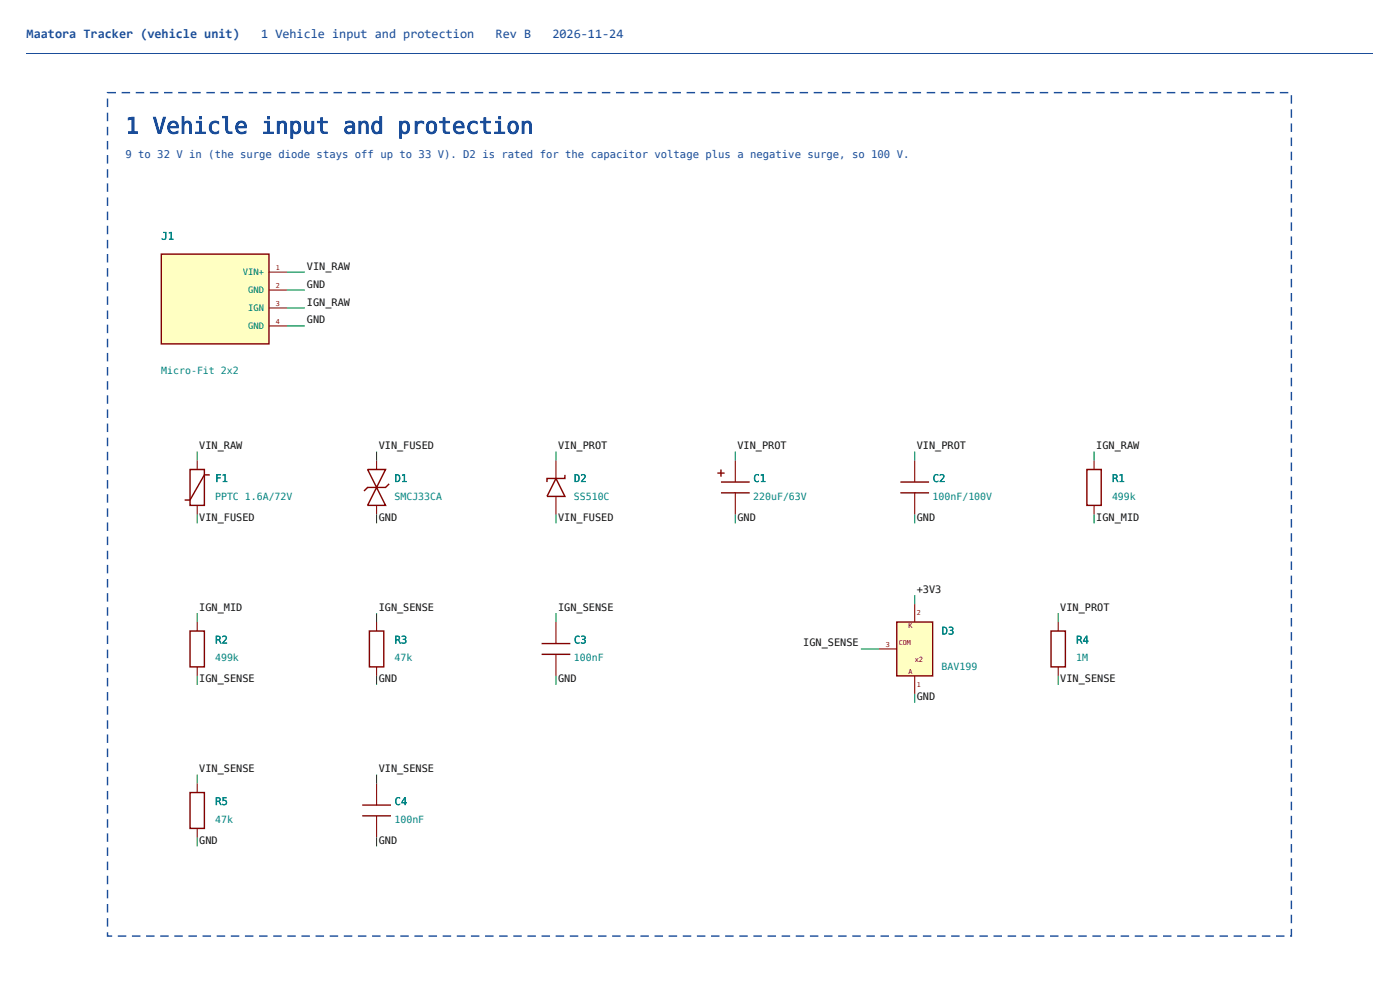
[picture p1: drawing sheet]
<svg xmlns="http://www.w3.org/2000/svg" width="420mm" height="297mm" viewBox="0 0 420 297" stroke-linecap="round" stroke-linejoin="round" font-family="sans-serif">
<path d="M7.9 16h404.1" fill="none" stroke="#1a4d99" stroke-width=".3"/>
<path d="M23.8 19.3h372.3v269.9h-372.3z" fill="#fff"/>
<path d="M36.5 27.6h2.6v.4h-2.6zM40.7 27.6h2.6v.4h-2.6zM45 27.6h2.5v.4h-2.5zM49.2 27.6h2.6v.4h-2.6zM53.5 27.6h2.5v.4h-2.5zM57.7 27.6h2.5v.4h-2.5zM61.9 27.6h2.6v.4h-2.6zM66.2 27.6h2.5v.4h-2.5zM70.4 27.6h2.6v.4h-2.6zM74.7 27.6h2.5v.4h-2.5zM78.9 27.6h2.5v.4h-2.5zM83.1 27.6h2.6v.4h-2.6zM87.4 27.6h2.5v.4h-2.5zM91.6 27.6h2.6v.4h-2.6zM95.9 27.6h2.5v.4h-2.5zM100.1 27.6h2.5v.4h-2.5zM104.3 27.6h2.6v.4h-2.6zM108.6 27.6h2.5v.4h-2.5zM112.8 27.6h2.6v.4h-2.6zM117.1 27.6h2.5v.4h-2.5zM121.3 27.6h2.5v.4h-2.5zM125.5 27.6h2.6v.4h-2.6zM129.8 27.6h2.5v.4h-2.5zM134 27.6h2.6v.4h-2.6zM138.3 27.6h2.5v.4h-2.5zM142.5 27.6h2.5v.4h-2.5zM146.7 27.6h2.6v.4h-2.6zM151 27.6h2.5v.4h-2.5zM155.2 27.6h2.6v.4h-2.6zM159.4 27.6h2.6v.4h-2.6zM163.7 27.6h2.5v.4h-2.5zM167.9 27.6h2.6v.4h-2.6zM172.2 27.6h2.5v.4h-2.5zM176.4 27.6h2.5v.4h-2.5zM180.6 27.6h2.6v.4h-2.6zM184.9 27.6h2.5v.4h-2.5zM189.1 27.6h2.6v.4h-2.6zM193.4 27.6h2.5v.4h-2.5zM197.6 27.6h2.5v.4h-2.5zM201.8 27.6h2.6v.4h-2.6zM206.1 27.6h2.5v.4h-2.5zM210.3 27.6h2.6v.4h-2.6zM214.6 27.6h2.5v.4h-2.5zM218.8 27.6h2.5v.4h-2.5zM223 27.6h2.6v.4h-2.6zM227.3 27.6h2.5v.4h-2.5zM231.5 27.6h2.6v.4h-2.6zM235.8 27.6h2.5v.4h-2.5zM240 27.6h2.5v.4h-2.5zM244.2 27.6h2.6v.4h-2.6zM248.5 27.6h2.5v.4h-2.5zM252.7 27.6h2.6v.4h-2.6zM257 27.6h2.5v.4h-2.5zM261.2 27.6h2.5v.4h-2.5zM265.4 27.6h2.6v.4h-2.6zM269.7 27.6h2.5v.4h-2.5zM273.9 27.6h2.6v.4h-2.6zM278.1 27.6h2.6v.4h-2.6zM282.4 27.6h2.5v.4h-2.5zM286.6 27.6h2.6v.4h-2.6zM290.9 27.6h2.5v.4h-2.5zM295.1 27.6h2.5v.4h-2.5zM299.3 27.6h2.6v.4h-2.6zM303.6 27.6h2.5v.4h-2.5zM307.8 27.6h2.6v.4h-2.6zM312.1 27.6h2.5v.4h-2.5zM316.3 27.6h2.5v.4h-2.5zM320.5 27.6h2.6v.4h-2.6zM324.8 27.6h2.5v.4h-2.5zM329 27.6h2.6v.4h-2.6zM333.3 27.6h2.5v.4h-2.5zM337.5 27.6h2.5v.4h-2.5zM341.7 27.6h2.6v.4h-2.6zM346 27.6h2.5v.4h-2.5zM350.2 27.6h2.6v.4h-2.6zM354.5 27.6h2.5v.4h-2.5zM358.7 27.6h2.5v.4h-2.5zM362.9 27.6h2.6v.4h-2.6zM367.2 27.6h2.5v.4h-2.5zM371.4 27.6h2.6v.4h-2.6zM375.6 27.6h2.6v.4h-2.6zM379.9 27.6h2.5v.4h-2.5zM384.1 27.6h2.6v.4h-2.6zM387.4 28.6h.4v2.5h-.4zM387.4 32.8h.4v2.5h-.4zM387.4 37h.4v2.6h-.4zM387.4 41.3h.4v2.5h-.4zM387.4 45.5h.4v2.6h-.4zM387.4 49.8h.4v2.5h-.4zM387.4 54h.4v2.5h-.4zM387.4 58.2h.4v2.6h-.4zM387.4 62.5h.4v2.5h-.4zM387.4 66.7h.4v2.6h-.4zM387.4 70.9h.4v2.6h-.4zM387.4 75.2h.4v2.5h-.4zM387.4 79.4h.4v2.6h-.4zM387.4 83.7h.4v2.5h-.4zM387.4 87.9h.4v2.5h-.4zM387.4 92.1h.4v2.6h-.4zM387.4 96.4h.4v2.5h-.4zM387.4 100.6h.4v2.6h-.4zM387.4 104.9h.4v2.5h-.4zM387.4 109.1h.4v2.5h-.4zM387.4 113.3h.4v2.6h-.4zM387.4 117.6h.4v2.5h-.4zM387.4 121.8h.4v2.6h-.4zM387.4 126.1h.4v2.5h-.4zM387.4 130.3h.4v2.5h-.4zM387.4 134.5h.4v2.6h-.4zM387.4 138.8h.4v2.5h-.4zM387.4 143h.4v2.6h-.4zM387.4 147.3h.4v2.5h-.4zM387.4 151.5h.4v2.5h-.4zM387.4 155.7h.4v2.6h-.4zM387.4 160h.4v2.5h-.4zM387.4 164.2h.4v2.6h-.4zM387.4 168.5h.4v2.5h-.4zM387.4 172.7h.4v2.5h-.4zM387.4 176.9h.4v2.6h-.4zM387.4 181.2h.4v2.5h-.4zM387.4 185.4h.4v2.6h-.4zM387.4 189.6h.4v2.6h-.4zM387.4 193.9h.4v2.5h-.4zM387.4 198.1h.4v2.6h-.4zM387.4 202.4h.4v2.5h-.4zM387.4 206.6h.4v2.5h-.4zM387.4 210.8h.4v2.6h-.4zM387.4 215.1h.4v2.5h-.4zM387.4 219.3h.4v2.6h-.4zM387.4 223.6h.4v2.5h-.4zM387.4 227.8h.4v2.5h-.4zM387.4 232h.4v2.6h-.4zM387.4 236.3h.4v2.5h-.4zM387.4 240.5h.4v2.6h-.4zM387.4 244.8h.4v2.5h-.4zM387.4 249h.4v2.5h-.4zM387.4 253.2h.4v2.6h-.4zM387.4 257.5h.4v2.5h-.4zM387.4 261.7h.4v2.6h-.4zM387.4 266h.4v2.5h-.4zM387.4 270.2h.4v2.5h-.4zM387.4 274.4h.4v2.6h-.4zM387.4 278.7h.4v2.3h-.6v-.4h.4v.2h-.2zM383 280.6h2.5v.4h-2.5zM378.7 280.6h2.6v.4h-2.6zM374.5 280.6h2.5v.4h-2.5zM370.3 280.6h2.5v.4h-2.5zM366 280.6h2.6v.4h-2.6zM361.8 280.6h2.5v.4h-2.5zM357.5 280.6h2.6v.4h-2.6zM353.3 280.6h2.6v.4h-2.6zM349.1 280.6h2.5v.4h-2.5zM344.8 280.6h2.6v.4h-2.6zM340.6 280.6h2.5v.4h-2.5zM336.4 280.6h2.5v.4h-2.5zM332.1 280.6h2.6v.4h-2.6zM327.9 280.6h2.5v.4h-2.5zM323.6 280.6h2.6v.4h-2.6zM319.4 280.6h2.5v.4h-2.5zM315.2 280.6h2.5v.4h-2.5zM310.9 280.6h2.6v.4h-2.6zM306.7 280.6h2.5v.4h-2.5zM302.4 280.6h2.6v.4h-2.6zM298.2 280.6h2.5v.4h-2.5zM294 280.6h2.5v.4h-2.5zM289.7 280.6h2.6v.4h-2.6zM285.5 280.6h2.5v.4h-2.5zM281.2 280.6h2.6v.4h-2.6zM277 280.6h2.5v.4h-2.5zM272.8 280.6h2.5v.4h-2.5zM268.5 280.6h2.6v.4h-2.6zM264.3 280.6h2.5v.4h-2.5zM260 280.6h2.6v.4h-2.6zM255.8 280.6h2.5v.4h-2.5zM251.6 280.6h2.5v.4h-2.5zM247.3 280.6h2.6v.4h-2.6zM243.1 280.6h2.5v.4h-2.5zM238.8 280.6h2.6v.4h-2.6zM234.6 280.6h2.6v.4h-2.6zM230.4 280.6h2.5v.4h-2.5zM226.1 280.6h2.6v.4h-2.6zM221.9 280.6h2.5v.4h-2.5zM217.7 280.6h2.5v.4h-2.5zM213.4 280.6h2.6v.4h-2.6zM209.2 280.6h2.5v.4h-2.5zM204.9 280.6h2.6v.4h-2.6zM200.7 280.6h2.5v.4h-2.5zM196.5 280.6h2.5v.4h-2.5zM192.2 280.6h2.6v.4h-2.6zM188 280.6h2.5v.4h-2.5zM183.7 280.6h2.6v.4h-2.6zM179.5 280.6h2.5v.4h-2.5zM175.3 280.6h2.5v.4h-2.5zM171 280.6h2.6v.4h-2.6zM166.8 280.6h2.5v.4h-2.5zM162.5 280.6h2.6v.4h-2.6zM158.3 280.6h2.5v.4h-2.5zM154.1 280.6h2.5v.4h-2.5zM149.8 280.6h2.6v.4h-2.6zM145.6 280.6h2.5v.4h-2.5zM141.3 280.6h2.6v.4h-2.6zM137.1 280.6h2.5v.4h-2.5zM132.9 280.6h2.5v.4h-2.5zM128.6 280.6h2.6v.4h-2.6zM124.4 280.6h2.5v.4h-2.5zM120.1 280.6h2.6v.4h-2.6zM115.9 280.6h2.6v.4h-2.6zM111.7 280.6h2.5v.4h-2.5zM107.4 280.6h2.6v.4h-2.6zM103.2 280.6h2.5v.4h-2.5zM99 280.6h2.5v.4h-2.5zM94.7 280.6h2.6v.4h-2.6zM90.5 280.6h2.5v.4h-2.5zM86.2 280.6h2.6v.4h-2.6zM82 280.6h2.5v.4h-2.5zM77.8 280.6h2.5v.4h-2.5zM73.5 280.6h2.6v.4h-2.6zM69.3 280.6h2.5v.4h-2.5zM65 280.6h2.6v.4h-2.6zM60.8 280.6h2.5v.4h-2.5zM56.6 280.6h2.5v.4h-2.5zM52.3 280.6h2.6v.4h-2.6zM48.1 280.6h2.5v.4h-2.5zM43.8 280.6h2.6v.4h-2.6zM39.6 280.6h2.5v.4h-2.5zM35.4 280.6h2.5v.4h-2.5zM32.1 279.7h.4v1.1h-.2v-.2h1.4v.4h-1.6zM32.1 275.5h.4v2.5h-.4zM32.1 271.2h.4v2.6h-.4zM32.1 267h.4v2.5h-.4zM32.1 262.7h.4v2.6h-.4zM32.1 258.5h.4v2.5h-.4zM32.1 254.3h.4v2.5h-.4zM32.1 250h.4v2.6h-.4zM32.1 245.8h.4v2.5h-.4zM32.1 241.5h.4v2.6h-.4zM32.1 237.3h.4v2.5h-.4zM32.1 233.1h.4v2.5h-.4zM32.1 228.8h.4v2.6h-.4zM32.1 224.6h.4v2.5h-.4zM32.1 220.3h.4v2.6h-.4zM32.1 216.1h.4v2.5h-.4zM32.1 211.9h.4v2.5h-.4zM32.1 207.6h.4v2.6h-.4zM32.1 203.4h.4v2.5h-.4zM32.1 199.1h.4v2.6h-.4zM32.1 194.9h.4v2.5h-.4zM32.1 190.7h.4v2.5h-.4zM32.1 186.4h.4v2.6h-.4zM32.1 182.2h.4v2.5h-.4zM32.1 177.9h.4v2.6h-.4zM32.1 173.7h.4v2.6h-.4zM32.1 169.5h.4v2.5h-.4zM32.1 165.2h.4v2.6h-.4zM32.1 161h.4v2.5h-.4zM32.1 156.8h.4v2.5h-.4zM32.1 152.5h.4v2.6h-.4zM32.1 148.3h.4v2.5h-.4zM32.1 144h.4v2.6h-.4zM32.1 139.8h.4v2.5h-.4zM32.1 135.6h.4v2.5h-.4zM32.1 131.3h.4v2.6h-.4zM32.1 127.1h.4v2.5h-.4zM32.1 122.8h.4v2.6h-.4zM32.1 118.6h.4v2.5h-.4zM32.1 114.4h.4v2.5h-.4zM32.1 110.1h.4v2.6h-.4zM32.1 105.9h.4v2.5h-.4zM32.1 101.6h.4v2.6h-.4zM32.1 97.4h.4v2.5h-.4zM32.1 93.2h.4v2.5h-.4zM32.1 88.9h.4v2.6h-.4zM32.1 84.7h.4v2.5h-.4zM32.1 80.4h.4v2.6h-.4zM32.1 76.2h.4v2.5h-.4zM32.1 72h.4v2.5h-.4zM32.1 67.7h.4v2.6h-.4zM32.1 63.5h.4v2.5h-.4zM32.1 59.2h.4v2.6h-.4zM32.1 55h.4v2.6h-.4zM32.1 50.8h.4v2.5h-.4zM32.1 46.5h.4v2.6h-.4zM32.1 42.3h.4v2.5h-.4zM32.1 38.1h.4v2.5h-.4zM32.1 33.8h.4v2.6h-.4zM32.1 29.6h.4v2.5h-.4zM32.1 27.6h2.7v.4h-2.5l.2-.2-.4 .1z" fill="#1a4d99"/>
<g fill="none" stroke="#009600" stroke-width=".32">
<path d="M86.1 81.6h5.4M86.1 87h5.4M86.1 92.4h5.4M86.1 97.8h5.4M59.2 135.5v2.7M113 135.5v2.7M166.9 135.5v2.7M220.7 135.5v2.7M274.5 135.5v2.7M328.4 135.5v2.7M59.2 154.3v2.7M113 154.3v2.7"/>
<path d="M166.9 154.3v2.7M220.7 154.3v2.7M274.5 154.3v2.7M328.4 154.3v2.7M274.5 178.5v2.7M59.2 183.9v2.7M113 183.9v2.7M166.9 183.9v2.7M258.4 194.7h5.4M317.6 183.9v2.7M59.2 202.8v2.7M113 202.8v2.7"/>
<path d="M166.9 202.8v2.7M274.5 208.2v2.6M317.6 202.8v2.7M59.2 232.4v2.7M113 232.4v2.7M59.2 251.2v2.7M113 251.2v2.7"/>
</g>
<path d="M48.4 76.2h32.3v27h-32.3z" fill="#ffffc2"/>
<g fill="none" stroke="#840000" stroke-width=".42">
<path d="M48.4 76.2h32.3v27h-32.3zM57 140.9h4.3v10.7h-4.3zM63 142.5h-1.7l-4.3 7.5h-1.6M110.3 140.9h5.4l-2.7 5.3zM113 146.2l2.7 5.4h-5.4zM116.8 145.2l-1.1 1h-5.4l-1 1.1M166.9 143.5l2.7 5.4h-5.4zM169.6 142.5v1h-5.4v1.1M215.3 141.9h2.2M216.4 144.6h8.6M216.4 147.9h8.6M216.4 140.9v2.1"/>
<path d="M270.2 144.6h8.7M270.2 147.9h8.7M326.2 140.9h4.3v10.7h-4.3zM57 189.3h4.3v10.8h-4.3zM110.9 189.3h4.3v10.8h-4.3zM162.6 193.1h8.6M162.6 196.3h8.6"/>
</g>
<g fill="none" stroke="#840000" stroke-width=".32">
<path d="M80.7 81.6h5.4M80.7 87h5.4M80.7 92.4h5.4M80.7 97.8h5.4M59.2 138.2v2.7M113 138.2v2.7M166.9 138.2v5.3M220.7 138.2v6.4M274.5 138.2v6.4M328.4 138.2v2.7M59.2 151.6v2.7M113 151.6v2.7"/>
<path d="M166.9 148.9v5.4M220.7 147.9v6.4M274.5 147.9v6.4M328.4 151.6v2.7M59.2 186.6v2.7M113 186.6v2.7M166.9 186.6v6.5M166.9 196.3v6.5M59.2 200.1v2.7M113 200.1v2.7"/>
</g>
<path d="M269.2 186.6h10.7v16.2h-10.7z" fill="#ffffc2"/>
<path d="M269.2 186.6h10.7v16.2h-10.7zM315.5 189.3h4.3v10.8h-4.3zM57 237.8h4.3v10.7h-4.3zM108.7 241.5h8.6M108.7 244.8h8.6" fill="none" stroke="#840000" stroke-width=".42"/>
<path d="M263.8 194.7h5.4M274.5 181.2v5.4M317.6 186.6v2.7M274.5 202.8v5.4M317.6 200.1v2.7M59.2 235.1v2.7M113 235.1v6.4M59.2 248.5v2.7M113 244.8v6.4" fill="none" stroke="#840000" stroke-width=".32"/>
<text font-size="6.8" fill="#1a4d99" x="37.6" y="40.1">1 Vehicle input and protection</text>
<g font-size="3.9" fill="#1a4d99">
<text x="8" y="11.4">Maatora Tracker (vehicle unit)</text>
<text x="78.4" y="11.4">1 Vehicle input and protection</text>
<text x="148.8" y="11.4">Rev B</text>
<text x="165.8" y="11.4">2026-11-24</text>
</g>
<text font-size="3.2" fill="#1a4d99" x="37.6" y="47.3">9 to 32 V in (the surge diode stays off up to 33 V). D2 is rated for the capacitor voltage plus a negative surge, so 100 V.</text>
<g font-size="3.2" fill="#008484">
<text x="48.4" y="71.9">J1</text>
<text x="64.6" y="144.6">F1</text>
<text x="118.4" y="144.6">D1</text>
<text x="172.2" y="144.6">D2</text>
<text x="226.1" y="144.6">C1</text>
<text x="279.9" y="144.6">C2</text>
<text x="333.8" y="144.6">R1</text>
<text x="282.6" y="190.4">D3</text>
<text x="64.6" y="193.1">R2</text>
<text x="118.4" y="193.1">R3</text>
<text x="172.2" y="193.1">C3</text>
<text x="323" y="193.1">R4</text>
<text x="64.6" y="241.5">R5</text>
<text x="118.4" y="241.5">C4</text>
</g>
<g font-size="3.1" fill="#0f0f0f">
<text x="92.1" y="80.9">VIN_RAW</text>
<text x="92.1" y="86.3">GND</text>
<text x="92.1" y="91.7">IGN_RAW</text>
<text x="92.1" y="97">GND</text>
<text x="59.8" y="134.7">VIN_RAW</text>
<text x="113.7" y="134.7">VIN_FUSED</text>
<text x="167.5" y="134.7">VIN_PROT</text>
<text x="221.3" y="134.7">VIN_PROT</text>
<text x="275.2" y="134.7">VIN_PROT</text>
<text x="329" y="134.7">IGN_RAW</text>
<text x="59.8" y="156.3">VIN_FUSED</text>
<text x="113.7" y="156.3">GND</text>
<text x="167.5" y="156.3">VIN_FUSED</text>
<text x="221.3" y="156.3">GND</text>
<text x="275.2" y="156.3">GND</text>
<text x="329" y="156.3">IGN_MID</text>
<text x="275.2" y="177.8">+3V3</text>
<text x="59.8" y="183.2">IGN_MID</text>
<text x="113.7" y="183.2">IGN_SENSE</text>
<text x="167.5" y="183.2">IGN_SENSE</text>
<text x="318.2" y="183.2">VIN_PROT</text>
<text x="241.1" y="193.9">IGN_SENSE</text>
<text x="59.8" y="204.7">IGN_SENSE</text>
<text x="113.7" y="204.7">GND</text>
<text x="167.5" y="204.7">GND</text>
<text x="318.2" y="204.7">VIN_SENSE</text>
<text x="275.2" y="210.1">GND</text>
<text x="59.8" y="231.6">VIN_SENSE</text>
<text x="113.7" y="231.6">VIN_SENSE</text>
<text x="59.8" y="253.2">GND</text>
<text x="113.7" y="253.2">GND</text>
</g>
<g font-size="3" fill="#008484">
<text x="48.4" y="112.3">Micro-Fit 2x2</text>
<text x="64.6" y="150">PPTC 1.6A/72V</text>
<text x="118.4" y="150">SMCJ33CA</text>
<text x="172.2" y="150">SS510C</text>
<text x="226.1" y="150">220uF/63V</text>
<text x="279.9" y="150">100nF/100V</text>
<text x="333.8" y="150">499k</text>
<text x="64.6" y="198.4">499k</text>
<text x="118.4" y="198.4">47k</text>
<text x="172.2" y="198.4">100nF</text>
<text x="282.6" y="201.1">BAV199</text>
<text x="323" y="198.4">1M</text>
<text x="64.6" y="246.9">47k</text>
<text x="118.4" y="246.9">100nF</text>
</g>
<g font-size="2.6" fill="#006464">
<text x="72.9" y="82.6">VIN+</text>
<text x="74.5" y="88">GND</text>
<text x="74.5" y="93.3">IGN</text>
<text x="74.5" y="98.7">GND</text>
</g>
<text font-size="2.1" fill="#840000" x="274.5" y="198.6">x2</text>
<g font-size="2" fill="#a90000">
<text x="82.8" y="81">1</text>
<text x="82.8" y="86.4">2</text>
<text x="82.8" y="91.8">3</text>
<text x="82.8" y="97.1">4</text>
<text x="275.2" y="184.6">2</text>
<text x="272.7" y="188.5">K</text>
<text x="265.9" y="194.1">3</text>
<text x="269.8" y="193.6">COM</text>
<text x="272.7" y="202.1">A</text>
<text x="275.2" y="206.1">1</text>
</g>
</svg>
